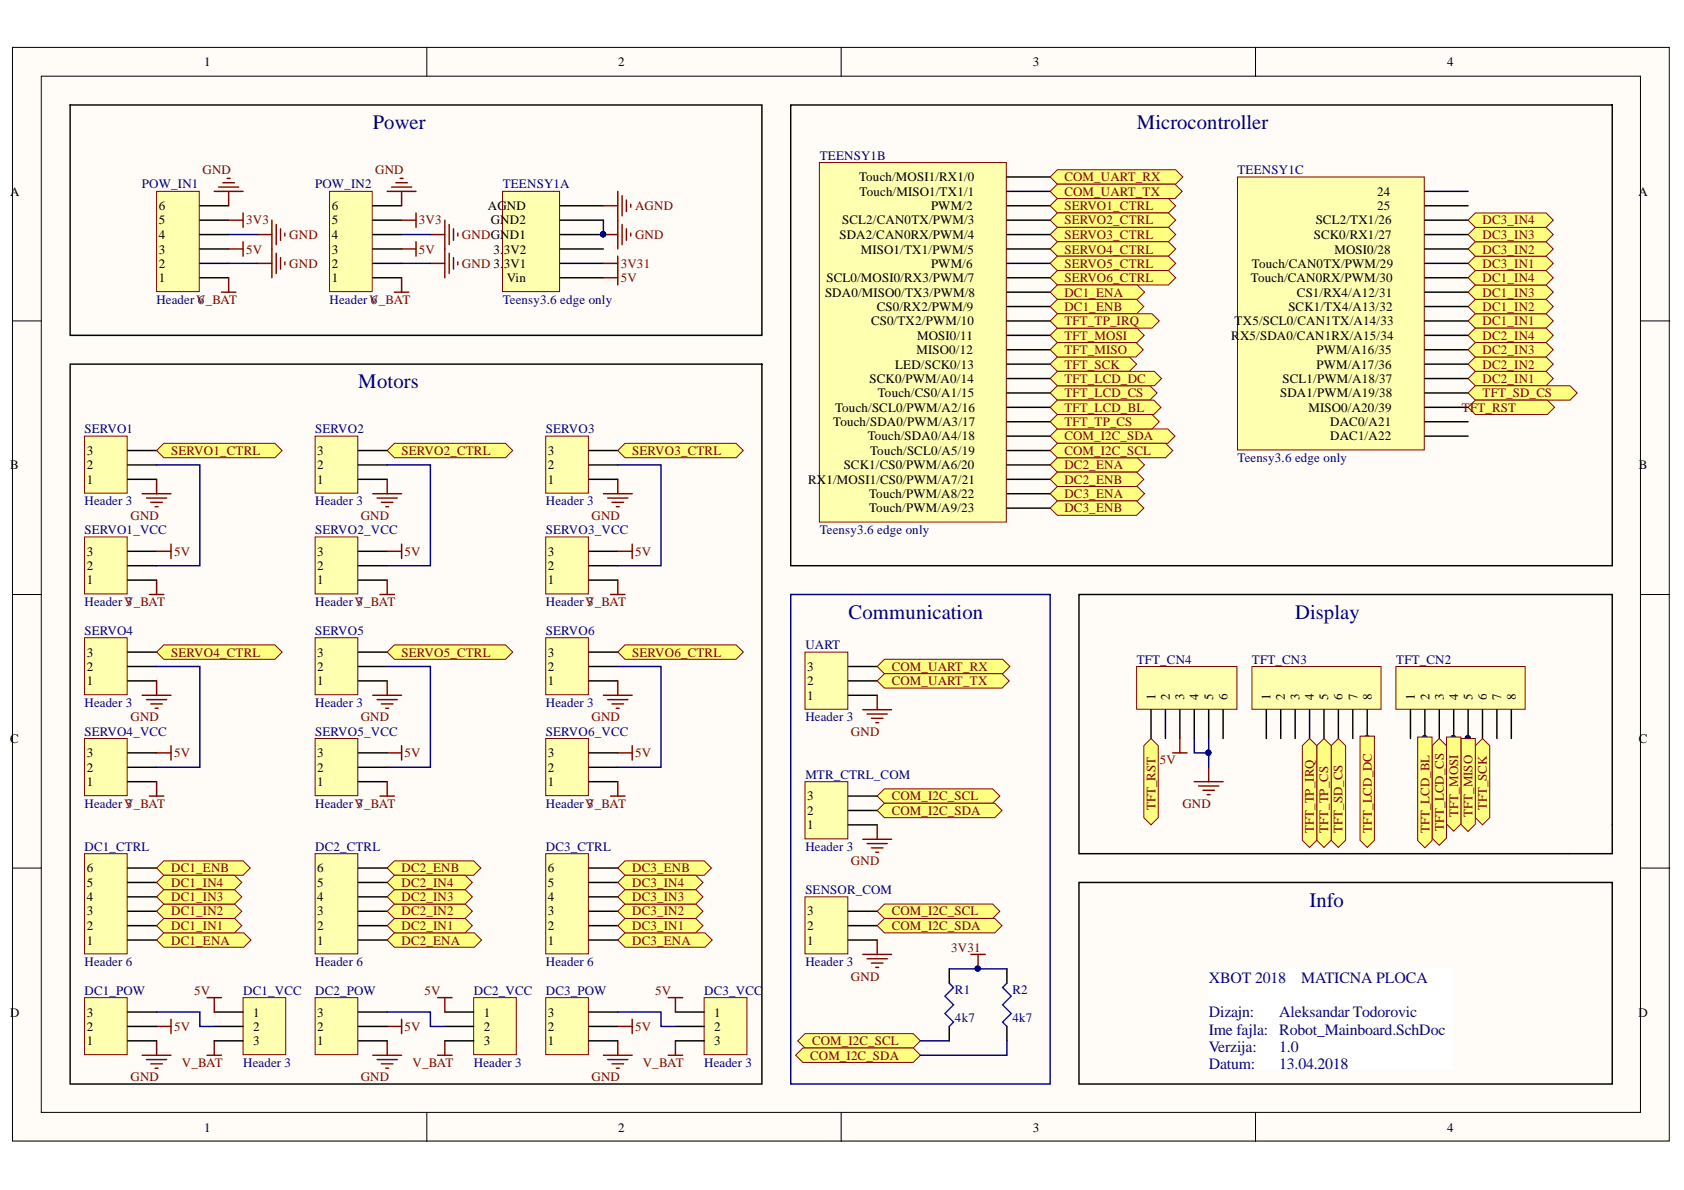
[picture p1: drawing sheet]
<svg xmlns="http://www.w3.org/2000/svg" width="297mm" height="210mm" viewBox="0 0 297 210" stroke-linecap="round" stroke-linejoin="round" font-family="sans-serif">
<g fill="#fffcf8" stroke="#000" stroke-width=".18">
<path d="M2.2 8.4h292.2v192.9h-292.2z"/>
<path d="M7.3 13.4h282.1v182.8h-282.1z"/>
</g>
<path d="M75.3 8.4v5M148.4 8.4v5M221.5 8.4v5M2.2 56.6h5.1M289.5 56.6h5M2.2 104.9h5.1M289.5 104.9h5M2.2 153.1h5.1M289.5 153.1h5M75.3 196.3v5.1M148.4 196.3v5.1M221.5 196.3v5.1" fill="none" stroke="#000" stroke-width=".18"/>
<path d="M144.5 28.7h33v63.4h-33z" fill="#ffffb0" stroke="#800000" stroke-width=".18"/>
<g fill="none" stroke="#000" stroke-width=".25">
<path d="M177.6 31.2h7.6M177.6 33.8h7.6M177.6 36.3h7.6M177.6 38.8h7.6M177.6 41.4h7.6M177.6 43.9h7.6M177.6 46.5h7.6M177.6 49h7.6M177.6 51.5h7.6M177.6 54.1h7.6M177.6 56.6h7.6M177.6 59.2h7.6"/>
<path d="M177.6 61.7h7.6M177.6 64.2h7.6M177.6 66.8h7.6M177.6 69.3h7.6M177.6 71.8h7.6M177.6 74.4h7.6M177.6 76.9h7.6M177.6 79.5h7.6M177.6 82h7.6M177.6 84.5h7.6M177.6 87.1h7.6M177.6 89.6h7.6"/>
</g>
<path d="M218.3 31.2h32.9v48.2h-32.9z" fill="#ffffb0" stroke="#800000" stroke-width=".18"/>
<g fill="none" stroke="#000" stroke-width=".25">
<path d="M251.3 33.8h7.7M251.3 36.3h7.7M251.3 38.8h7.7M251.3 41.4h7.7M251.3 43.9h7.7M251.3 46.5h7.7M251.3 49h7.7M251.3 51.5h7.7M251.3 54.1h7.7M251.3 56.6h7.7M251.3 59.2h7.7M251.3 61.7h7.7"/>
<path d="M251.3 64.2h7.7M251.3 66.8h7.7M251.3 69.3h7.7M251.3 71.8h7.7M251.3 74.4h7.7M251.3 76.9h7.7"/>
</g>
<path d="M88.6 33.8h10.1v17.6h-10.1z" fill="#ffffb0" stroke="#800000" stroke-width=".18"/>
<path d="M98.8 36.3h7.6M98.8 38.8h7.6M98.8 41.4h7.6M98.8 49h7.6M98.8 46.5h7.6M98.8 43.9h7.6" fill="none" stroke="#000" stroke-width=".25"/>
<circle cx="106.4" cy="41.3" r=".46" fill="#000080" stroke="#000080" stroke-width=".18"/>
<path d="M106.4 36.3h2.6M109 33.8v10.1M109.7 34.5v3.6M109.7 39.6v3.6M110.5 35.3v2M111.3 36v.5M106.4 41.4h2.6M110.5 40.4v2M111.3 41.1v.5" fill="none" stroke="#800000" stroke-width=".25"/>
<path d="M106.4 38.8v2.6" fill="none" stroke="#000080" stroke-width=".25"/>
<path d="M142 115h7.5v10.1h-7.5z" fill="#ffffb0" stroke="#800000" stroke-width=".18"/>
<path d="M149.6 117.6h5.1M149.6 122.6h5.1M149.6 120.1h5.1" fill="none" stroke="#000" stroke-width=".25"/>
<path d="M142 137.9h7.5v10.1h-7.5z" fill="#ffffb0" stroke="#800000" stroke-width=".18"/>
<path d="M149.6 145.5h5.1M149.6 143h5.1M149.6 140.4h5.1" fill="none" stroke="#000" stroke-width=".25"/>
<g fill="#ffff80" stroke="#800000" stroke-width=".18">
<path d="M154.7 117.6l1.3-1.3h20.9l1.2 1.3-1.2 1.2h-20.9z" fill-rule="evenodd"/>
<path d="M154.7 120.1l1.3-1.3h20.7l1.3 1.3-1.3 1.3h-20.7z" fill-rule="evenodd"/>
</g>
<path d="M152.2 125.2h5.1M152.9 125.9h3.6M153.7 126.7h2M154.5 127.5h.5M154.7 122.6v2.6M152.2 148h5.1M152.9 148.8h3.6M153.7 149.6h2M154.5 150.3h.5M154.7 145.5v2.5" fill="none" stroke="#800000" stroke-width=".25"/>
<g fill="#ffff80" stroke="#800000" stroke-width=".18">
<path d="M154.7 140.4l1.3-1.3h19.1l1.3 1.3-1.3 1.3h-19.1z" fill-rule="evenodd"/>
<path d="M154.7 143l1.3-1.3h19.5l1.2 1.3-1.2 1.2h-19.5z" fill-rule="evenodd"/>
</g>
<path d="M142 158.2h7.5v10.1h-7.5z" fill="#ffffb0" stroke="#800000" stroke-width=".18"/>
<path d="M149.6 165.8h5.1M149.6 163.3h5.1M149.6 160.7h5.1" fill="none" stroke="#000" stroke-width=".25"/>
<path d="M152.2 168.4h5.1M152.9 169.1h3.6M153.7 169.9h2M154.5 170.6h.5M154.7 165.8v2.6" fill="none" stroke="#800000" stroke-width=".25"/>
<g fill="#ffff80" stroke="#800000" stroke-width=".18">
<path d="M154.7 160.7l1.3-1.2h19.1l1.3 1.2-1.3 1.3h-19.1z" fill-rule="evenodd"/>
<path d="M154.7 163.3l1.3-1.3h19.5l1.2 1.3-1.2 1.2h-19.5z" fill-rule="evenodd"/>
</g>
<path d="M14.9 76.9h7.5v10.1h-7.5z" fill="#ffffb0" stroke="#800000" stroke-width=".18"/>
<path d="M22.5 79.5h5.1M22.5 84.5h5.1M22.5 82h5.1" fill="none" stroke="#000" stroke-width=".25"/>
<path d="M25.1 87.1h5.1M25.8 87.8h3.6M26.6 88.6h2M27.4 89.4h.5M27.6 84.5v2.6" fill="none" stroke="#800000" stroke-width=".25"/>
<path d="M27.6 79.5l1.3-1.3h19.6l1.3 1.3-1.3 1.2h-19.6z" fill-rule="evenodd" fill="#ffff80" stroke="#800000" stroke-width=".18"/>
<path d="M14.9 94.7h7.5v10.1h-7.5z" fill="#ffffb0" stroke="#800000" stroke-width=".18"/>
<path d="M22.5 99.8h5.1M22.5 97.2h5.1M22.5 102.3h5.1" fill="none" stroke="#000" stroke-width=".25"/>
<path d="M27.6 33.8h7.5v17.6h-7.5z" fill="#ffffb0" stroke="#800000" stroke-width=".18"/>
<path d="M35.2 38.8h5.1M35.2 36.3h5.1M35.2 49h5.1M35.2 46.5h5.1M35.2 43.9h5.1M35.2 41.4h5.1" fill="none" stroke="#000" stroke-width=".25"/>
<g fill="none" stroke="#800000" stroke-width=".25">
<path d="M37.8 33.8h5.1M38.6 33h3.5M39.3 32.2h2M40.1 31.5h.5M40.3 33.8v2.5M40.3 38.8h2.6M42.9 37.6v2.5M48 38.8v10.2M48.7 39.6v3.6M39.1 51.5h2.5M40.3 49v2.5M40.3 43.9h2.6"/>
<path d="M42.9 42.6v2.6M45.4 41.4h2.6M45.4 46.5h2.6M48.7 44.7v3.5M49.5 40.4v2M49.5 45.4v2.1M50.2 41.1v.5M50.2 46.2v.5M27.6 97.2h2.6M30.2 96v2.5M26.4 104.9h2.5M27.6 102.3v2.6"/>
</g>
<path d="M40.3 46.5h5.1M40.3 41.4h5.1M27.6 82h7.6v17.8h-7.6" fill="none" stroke="#000080" stroke-width=".25"/>
<path d="M55.6 76.9h7.5v10.1h-7.5z" fill="#ffffb0" stroke="#800000" stroke-width=".18"/>
<path d="M63.2 79.5h5.1M63.2 84.5h5.1M63.2 82h5.1" fill="none" stroke="#000" stroke-width=".25"/>
<path d="M65.8 87.1h5M66.5 87.8h3.6M67.3 88.6h2M68 89.4h.5M68.3 84.5v2.6" fill="none" stroke="#800000" stroke-width=".25"/>
<path d="M68.3 79.5l1.3-1.3h19.6l1.2 1.3-1.2 1.2h-19.6z" fill-rule="evenodd" fill="#ffff80" stroke="#800000" stroke-width=".18"/>
<path d="M55.6 94.7h7.5v10.1h-7.5z" fill="#ffffb0" stroke="#800000" stroke-width=".18"/>
<path d="M63.2 99.8h5.1M63.2 97.2h5.1M63.2 102.3h5.1" fill="none" stroke="#000" stroke-width=".25"/>
<path d="M68.3 97.2h2.5M70.8 96v2.5M67 104.9h2.6M68.3 102.3v2.6" fill="none" stroke="#800000" stroke-width=".25"/>
<path d="M68.3 82h7.6v17.8h-7.6" fill="none" stroke="#000080" stroke-width=".25"/>
<path d="M14.9 112.5h7.5v10h-7.5z" fill="#ffffb0" stroke="#800000" stroke-width=".18"/>
<path d="M22.5 117.6h5.1M22.5 115h5.1M22.5 120.1h5.1" fill="none" stroke="#000" stroke-width=".25"/>
<path d="M25.1 122.6h5.1M25.8 123.4h3.6M26.6 124.2h2M27.4 124.9h.5M27.6 120.1v2.5" fill="none" stroke="#800000" stroke-width=".25"/>
<path d="M27.6 115l1.3-1.2h19.6l1.3 1.2-1.3 1.3h-19.6z" fill-rule="evenodd" fill="#ffff80" stroke="#800000" stroke-width=".18"/>
<path d="M14.9 130.3h7.5v10h-7.5z" fill="#ffffb0" stroke="#800000" stroke-width=".18"/>
<path d="M22.5 137.9h5.1M22.5 135.3h5.1M22.5 132.8h5.1" fill="none" stroke="#000" stroke-width=".25"/>
<path d="M27.6 132.8h2.6M27.6 137.9v2.5M30.2 131.5v2.6M26.4 140.4h2.5" fill="none" stroke="#800000" stroke-width=".25"/>
<path d="M27.6 117.6h7.6v17.7h-7.6" fill="none" stroke="#000080" stroke-width=".25"/>
<path d="M96.3 76.9h7.5v10.1h-7.5z" fill="#ffffb0" stroke="#800000" stroke-width=".18"/>
<path d="M103.9 79.5h5.1M103.9 84.5h5.1M103.9 82h5.1" fill="none" stroke="#000" stroke-width=".25"/>
<path d="M106.4 87.1h5.1M107.2 87.8h3.5M108 88.6h2M108.7 89.4h.5M109 84.5v2.6" fill="none" stroke="#800000" stroke-width=".25"/>
<path d="M109 79.5l1.2-1.3h19.6l1.3 1.3-1.3 1.2h-19.6z" fill-rule="evenodd" fill="#ffff80" stroke="#800000" stroke-width=".18"/>
<path d="M96.3 94.7h7.5v10.1h-7.5z" fill="#ffffb0" stroke="#800000" stroke-width=".18"/>
<path d="M103.9 99.8h5.1M103.9 97.2h5.1M103.9 102.3h5.1" fill="none" stroke="#000" stroke-width=".25"/>
<path d="M109 97.2h2.5M111.5 96v2.5M107.7 104.9h2.5M109 102.3v2.6" fill="none" stroke="#800000" stroke-width=".25"/>
<path d="M109 82h7.6v17.8h-7.6" fill="none" stroke="#000080" stroke-width=".25"/>
<path d="M55.6 112.5h7.5v10h-7.5z" fill="#ffffb0" stroke="#800000" stroke-width=".18"/>
<path d="M63.2 117.6h5.1M63.2 115h5.1M63.2 120.1h5.1" fill="none" stroke="#000" stroke-width=".25"/>
<path d="M65.8 122.6h5M66.5 123.4h3.6M67.3 124.2h2M68 124.9h.5M68.3 120.1v2.5" fill="none" stroke="#800000" stroke-width=".25"/>
<path d="M68.3 115l1.3-1.2h19.6l1.2 1.2-1.2 1.3h-19.6z" fill-rule="evenodd" fill="#ffff80" stroke="#800000" stroke-width=".18"/>
<path d="M55.6 130.3h7.5v10h-7.5z" fill="#ffffb0" stroke="#800000" stroke-width=".18"/>
<path d="M63.2 137.9h5.1M63.2 135.3h5.1M63.2 132.8h5.1" fill="none" stroke="#000" stroke-width=".25"/>
<path d="M68.3 132.8h2.5M68.3 137.9v2.5M70.8 131.5v2.6M67 140.4h2.6" fill="none" stroke="#800000" stroke-width=".25"/>
<path d="M68.3 117.6h7.6v17.7h-7.6" fill="none" stroke="#000080" stroke-width=".25"/>
<path d="M96.3 112.5h7.5v10h-7.5z" fill="#ffffb0" stroke="#800000" stroke-width=".18"/>
<path d="M103.9 117.6h5.1M103.9 115h5.1M103.9 120.1h5.1" fill="none" stroke="#000" stroke-width=".25"/>
<path d="M106.4 122.6h5.1M107.2 123.4h3.5M108 124.2h2M108.7 124.9h.5M109 120.1v2.5" fill="none" stroke="#800000" stroke-width=".25"/>
<path d="M109 115l1.2-1.2h19.6l1.3 1.2-1.3 1.3h-19.6z" fill-rule="evenodd" fill="#ffff80" stroke="#800000" stroke-width=".18"/>
<path d="M96.3 130.3h7.5v10h-7.5z" fill="#ffffb0" stroke="#800000" stroke-width=".18"/>
<path d="M103.9 137.9h5.1M103.9 135.3h5.1M103.9 132.8h5.1" fill="none" stroke="#000" stroke-width=".25"/>
<path d="M109 132.8h2.5M109 137.9v2.5M111.5 131.5v2.6M107.7 140.4h2.5" fill="none" stroke="#800000" stroke-width=".25"/>
<path d="M109 117.6h7.6v17.7h-7.6" fill="none" stroke="#000080" stroke-width=".25"/>
<path d="M58.1 33.8h7.6v17.6h-7.6z" fill="#ffffb0" stroke="#800000" stroke-width=".18"/>
<path d="M65.8 38.8h5M65.8 36.3h5M65.8 49h5M65.8 46.5h5M65.8 43.9h5M65.8 41.4h5" fill="none" stroke="#000" stroke-width=".25"/>
<g fill="none" stroke="#800000" stroke-width=".25">
<path d="M68.3 33.8h5.1M69.1 33h3.5M69.8 32.2h2.1M70.6 31.5h.5M70.8 33.8v2.5M70.8 38.8h2.6M73.4 37.6v2.5M78.5 38.8v10.2M79.2 39.6v3.6M69.6 51.5h2.5M70.8 49v2.5M70.8 43.9h2.6"/>
<path d="M73.4 42.6v2.6M75.9 41.4h2.6M75.9 46.5h2.6M79.2 44.7v3.5M80 40.4v2M80 45.4v2.1M80.8 41.1v.5M80.8 46.2v.5"/>
</g>
<path d="M70.8 46.5h5.1M70.8 41.4h5.1" fill="none" stroke="#000080" stroke-width=".25"/>
<path d="M14.9 150.6h7.5v17.7h-7.5z" fill="#ffffb0" stroke="#800000" stroke-width=".18"/>
<path d="M22.5 158.2h5.1M22.5 155.7h5.1M22.5 153.1h5.1M22.5 165.8h5.1M22.5 163.3h5.1M22.5 160.7h5.1" fill="none" stroke="#000" stroke-width=".25"/>
<g fill="#ffff80" stroke="#800000" stroke-width=".18">
<path d="M27.6 165.8l1.3-1.3h14.1l1.3 1.3-1.3 1.3h-14.1z" fill-rule="evenodd"/>
<path d="M27.6 153.1l1.3-1.3h14l1.2 1.3-1.2 1.3h-14z" fill-rule="evenodd"/>
<path d="M27.6 163.3l1.3-1.3h12.5l1.2 1.3-1.2 1.2h-12.5z" fill-rule="evenodd"/>
<path d="M27.6 160.7l1.3-1.2h12.5l1.2 1.2-1.2 1.3h-12.5z" fill-rule="evenodd"/>
<path d="M27.6 158.2l1.3-1.3h12.5l1.2 1.3-1.2 1.3h-12.5z" fill-rule="evenodd"/>
<path d="M27.6 155.7l1.3-1.3h12.5l1.2 1.3-1.2 1.2h-12.5z" fill-rule="evenodd"/>
</g>
<path d="M30.2 179.8v2.5M25.1 186.1h5.1M25.8 186.9h3.6M26.6 187.7h2M27.4 188.4h.5M27.6 183.6v2.5M27.6 181.1h2.6M36.5 186.1h2.6M37.8 183.6v2.5" fill="none" stroke="#800000" stroke-width=".25"/>
<path d="M55.6 150.6h7.5v17.7h-7.5z" fill="#ffffb0" stroke="#800000" stroke-width=".18"/>
<path d="M63.2 158.2h5.1M63.2 155.7h5.1M63.2 153.1h5.1M63.2 165.8h5.1M63.2 163.3h5.1M63.2 160.7h5.1" fill="none" stroke="#000" stroke-width=".25"/>
<g fill="#ffff80" stroke="#800000" stroke-width=".18">
<path d="M68.3 165.8l1.3-1.3h14.1l1.2 1.3-1.2 1.3h-14.1z" fill-rule="evenodd"/>
<path d="M68.3 153.1l1.3-1.3h13.9l1.3 1.3-1.3 1.3h-13.9z" fill-rule="evenodd"/>
<path d="M68.3 163.3l1.3-1.3h12.4l1.3 1.3-1.3 1.2h-12.4z" fill-rule="evenodd"/>
<path d="M68.3 160.7l1.3-1.2h12.4l1.3 1.2-1.3 1.3h-12.4z" fill-rule="evenodd"/>
<path d="M68.3 158.2l1.3-1.3h12.4l1.3 1.3-1.3 1.3h-12.4z" fill-rule="evenodd"/>
<path d="M68.3 155.7l1.3-1.3h12.4l1.3 1.3-1.3 1.2h-12.4z" fill-rule="evenodd"/>
</g>
<path d="M96.3 150.6h7.5v17.7h-7.5z" fill="#ffffb0" stroke="#800000" stroke-width=".18"/>
<path d="M103.9 158.2h5.1M103.9 155.7h5.1M103.9 153.1h5.1M103.9 165.8h5.1M103.9 163.3h5.1M103.9 160.7h5.1" fill="none" stroke="#000" stroke-width=".25"/>
<g fill="#ffff80" stroke="#800000" stroke-width=".18">
<path d="M109 165.8l1.2-1.3h14.1l1.3 1.3-1.3 1.3h-14.1z" fill-rule="evenodd"/>
<path d="M109 153.1l1.2-1.3h14l1.3 1.3-1.3 1.3h-14z" fill-rule="evenodd"/>
<path d="M109 163.3l1.2-1.3h12.5l1.3 1.3-1.3 1.2h-12.5z" fill-rule="evenodd"/>
<path d="M109 160.7l1.2-1.2h12.5l1.3 1.2-1.3 1.3h-12.5z" fill-rule="evenodd"/>
<path d="M109 158.2l1.2-1.3h12.5l1.3 1.3-1.3 1.3h-12.5z" fill-rule="evenodd"/>
<path d="M109 155.7l1.2-1.3h12.5l1.3 1.3-1.3 1.2h-12.5z" fill-rule="evenodd"/>
<path d="M185.2 31.2l1.3-1.3h20.9l1.2 1.3-1.2 1.3h-20.9z" fill-rule="evenodd"/>
<path d="M185.2 33.8l1.3-1.3h20.7l1.3 1.3-1.3 1.2h-20.7z" fill-rule="evenodd"/>
<path d="M185.2 36.3l1.3-1.3h19.6l1.3 1.3-1.3 1.3h-19.6z" fill-rule="evenodd"/>
<path d="M185.2 38.8l1.3-1.2h19.6l1.3 1.2-1.3 1.3h-19.6z" fill-rule="evenodd"/>
<path d="M185.2 41.4l1.3-1.3h19.6l1.3 1.3-1.3 1.2h-19.6z" fill-rule="evenodd"/>
<path d="M185.2 43.9l1.3-1.3h19.6l1.3 1.3-1.3 1.3h-19.6z" fill-rule="evenodd"/>
<path d="M185.2 46.5l1.3-1.3h19.6l1.3 1.3-1.3 1.2h-19.6z" fill-rule="evenodd"/>
<path d="M185.2 49l1.3-1.3h19.6l1.3 1.3-1.3 1.3h-19.6z" fill-rule="evenodd"/>
<path d="M185.2 51.5l1.3-1.2h14.1l1.3 1.2-1.3 1.3h-14.1z" fill-rule="evenodd"/>
<path d="M185.2 54.1l1.3-1.3h14l1.3 1.3-1.3 1.2h-14z" fill-rule="evenodd"/>
<path d="M259 56.6l1.2-1.3h12.5l1.3 1.3-1.3 1.3h-12.5z" fill-rule="evenodd"/>
<path d="M259 54.1l1.2-1.3h12.5l1.3 1.3-1.3 1.2h-12.5z" fill-rule="evenodd"/>
<path d="M259 51.5l1.2-1.2h12.5l1.3 1.2-1.3 1.3h-12.5z" fill-rule="evenodd"/>
<path d="M259 49l1.2-1.3h12.5l1.3 1.3-1.3 1.3h-12.5z" fill-rule="evenodd"/>
<path d="M185.2 82l1.3-1.3h14.1l1.3 1.3-1.3 1.3h-14.1z" fill-rule="evenodd"/>
<path d="M185.2 84.5l1.3-1.2h14l1.3 1.2-1.3 1.3h-14z" fill-rule="evenodd"/>
<path d="M259 66.8l1.2-1.3h12.5l1.3 1.3-1.3 1.2h-12.5z" fill-rule="evenodd"/>
<path d="M259 64.2l1.2-1.2h12.5l1.3 1.2-1.3 1.3h-12.5z" fill-rule="evenodd"/>
<path d="M259 61.7l1.2-1.3h12.5l1.3 1.3-1.3 1.3h-12.5z" fill-rule="evenodd"/>
<path d="M259 59.2l1.2-1.3h12.5l1.3 1.3-1.3 1.2h-12.5z" fill-rule="evenodd"/>
<path d="M185.2 87.1l1.3-1.3h14.1l1.3 1.3-1.3 1.3h-14.1z" fill-rule="evenodd"/>
<path d="M185.2 89.6l1.3-1.2h14l1.3 1.2-1.3 1.3h-14z" fill-rule="evenodd"/>
<path d="M259 46.5l1.2-1.3h12.5l1.3 1.3-1.3 1.2h-12.5z" fill-rule="evenodd"/>
<path d="M259 43.9l1.2-1.3h12.5l1.3 1.3-1.3 1.3h-12.5z" fill-rule="evenodd"/>
<path d="M259 41.4l1.2-1.3h12.5l1.3 1.3-1.3 1.2h-12.5z" fill-rule="evenodd"/>
<path d="M259 38.8l1.2-1.2h12.5l1.3 1.2-1.3 1.3h-12.5z" fill-rule="evenodd"/>
<path d="M185.2 76.9l1.3-1.2h19.5l1.2 1.2-1.2 1.3h-19.5z" fill-rule="evenodd"/>
<path d="M185.2 79.5l1.3-1.3h19.1l1.3 1.3-1.3 1.2h-19.1z" fill-rule="evenodd"/>
<path d="M140.7 183.6l1.3-1.3h19.1l1.3 1.3-1.3 1.3h-19.1z" fill-rule="evenodd"/>
<path d="M140.3 186.1l1.3-1.2h19.5l1.3 1.2-1.3 1.3h-19.5z" fill-rule="evenodd"/>
</g>
<path d="M167.4 170.9v2.5M177.6 170.9v2.5M167.4 181.1v2.5M177.6 181.1v2.5" fill="none" stroke="#000" stroke-width=".25"/>
<path d="M167.4 173.4l.8 .8-1.5 1.5 1.5 1.5-1.5 1.6 1.5 1.5-.8 .8M177.6 173.4l-.8 .8 1.6 1.5-1.6 1.5 1.6 1.6-1.6 1.5 .8 .8" fill="none" stroke="#00f" stroke-width=".25"/>
<path d="M167.4 170.9h10.2" fill="none" stroke="#000080" stroke-width=".25"/>
<circle cx="172.5" cy="170.8" r=".46" fill="#000080" stroke="#000080" stroke-width=".18"/>
<path d="M106.4 49h2.6M109 47.7v2.6" fill="none" stroke="#800000" stroke-width=".25"/>
<path d="M246.2 117.6h22.8v7.5h-22.8z" fill="#ffffb0" stroke="#800000" stroke-width=".18"/>
<path d="M248.8 125.2v5.1M251.3 125.2v5.1M253.9 125.2v5.1M256.4 125.2v5.1M259 125.2v5.1M261.5 125.2v5.1M264 125.2v5.1M266.6 125.2v5.1" fill="none" stroke="#000" stroke-width=".25"/>
<g fill="#000080" stroke="#000080" stroke-width=".18">
<circle cx="251.3" cy="130.2" r=".46"/>
<circle cx="256.4" cy="130.2" r=".46"/>
<circle cx="258.9" cy="130.2" r=".46"/>
</g>
<path d="M220.8 117.6h22.8v7.5h-22.8z" fill="#ffffb0" stroke="#800000" stroke-width=".18"/>
<path d="M223.4 125.2v5.1M225.9 125.2v5.1M228.5 125.2v5.1M231 125.2v5.1M233.5 125.2v5.1M236.1 125.2v5.1M238.6 125.2v5.1M241.2 125.2v5.1" fill="none" stroke="#000" stroke-width=".25"/>
<circle cx="241.1" cy="130.2" r=".46" fill="#000080" stroke="#000080" stroke-width=".18"/>
<path d="M200.5 117.6h17.7v7.5h-17.7z" fill="#ffffb0" stroke="#800000" stroke-width=".18"/>
<path d="M203 125.2v5.1M205.6 125.2v5.1M208.1 125.2v5.1M210.7 125.2v5.1M213.2 125.2v5.1M215.7 125.2v5.1" fill="none" stroke="#000" stroke-width=".25"/>
<g fill="#ffff80" stroke="#800000" stroke-width=".18">
<path d="M260.2 131.5l1.3-1.2 1.3 1.2v12.7l-1.3 1.3-1.3-1.3z" fill-rule="evenodd"/>
<path d="M257.7 130.3h2.5v15.1l-1.2 1.3-1.3-1.3z" fill-rule="evenodd"/>
<path d="M255.1 130h2.6v15.3l-1.3 1.3-1.3-1.3z" fill-rule="evenodd"/>
<path d="M252.6 131.5l1.3-1.2 1.2 1.2v16.3l-1.2 1.3-1.3-1.3z" fill-rule="evenodd"/>
<path d="M250.1 130h2.5v18.3l-1.3 1.2-1.2-1.2z" fill-rule="evenodd"/>
<path d="M239.9 129.9h2.5v18.3l-1.2 1.3-1.3-1.3z" fill-rule="evenodd"/>
<path d="M234.8 131.5l1.3-1.2 1.2 1.2v16.7l-1.2 1.3-1.3-1.3z" fill-rule="evenodd"/>
<path d="M232.3 131.5l1.2-1.2 1.3 1.2v16.7l-1.3 1.3-1.2-1.3z" fill-rule="evenodd"/>
<path d="M229.7 131.5l1.3-1.2 1.3 1.2v16.7l-1.3 1.3-1.3-1.3z" fill-rule="evenodd"/>
<path d="M201.8 131.5l1.2-1.2 1.3 1.2v12.7l-1.3 1.3-1.2-1.3z" fill-rule="evenodd"/>
</g>
<path d="M206.8 132.8h2.6M208.1 130.3v2.5M210.7 137.9h5M211.4 138.6h3.6M212.2 139.4h2M213.2 135.3v2.6M212.9 140.2h.6" fill="none" stroke="#800000" stroke-width=".25"/>
<path d="M139.5 104.9h45.7v86.3h-45.7zM210.7 130.3v2.5h2.5M213.2 130.3v5" fill="none" stroke="#000080" stroke-width=".25"/>
<circle cx="213.1" cy="132.8" r=".47" fill="#000080" stroke="#000080" stroke-width=".18"/>
<path d="M12.4 18.5h122v40.7h-122zM12.4 64.2h122v127h-122zM284.4 145.5v-40.6h-94.1v45.7h86.5" fill="none" stroke="#000" stroke-width=".25"/>
<g fill="#ffff80" stroke="#800000" stroke-width=".18">
<path d="M185.2 64.2l1.3-1.2h12.7l1.3 1.2-1.3 1.3h-12.7z" fill-rule="evenodd"/>
<path d="M185.2 61.7l1.3-1.3h13.9l1.3 1.3-1.3 1.3h-13.9z" fill-rule="evenodd"/>
<path d="M185.2 59.2l1.3-1.3h14.1l1.2 1.3-1.2 1.2h-14.1z" fill-rule="evenodd"/>
<path d="M185.2 69.3l1.3-1.3h16.3l1.3 1.3-1.3 1.3h-16.3z" fill-rule="evenodd"/>
<path d="M185.2 71.8l1.3-1.2h17l1.3 1.2-1.3 1.3h-17z" fill-rule="evenodd"/>
<path d="M185.2 66.8l1.3-1.3h17.1l1.3 1.3-1.3 1.2h-17.1z" fill-rule="evenodd"/>
<path d="M185.2 74.4l1.3-1.3h16.7l1.3 1.3-1.3 1.3h-16.7z" fill-rule="evenodd"/>
<path d="M185.2 56.6l1.3-1.3h16.7l1.3 1.3-1.3 1.3h-16.7z" fill-rule="evenodd"/>
<path d="M259 69.3l1.2-1.3h16.7l1.3 1.3-1.3 1.3h-16.7z" fill-rule="evenodd"/>
</g>
<path d="M139.5 18.5h144.9v81.3h-144.9z" fill="none" stroke="#000" stroke-width=".25"/>
<path d="M42.9 176h7.5v10h-7.5z" fill="#ffffb0" stroke="#800000" stroke-width=".18"/>
<path d="M37.8 178.5h5.1M37.8 181.1h5.1M37.8 183.6h5.1" fill="none" stroke="#000" stroke-width=".25"/>
<path d="M36.5 176h2.6M37.8 176v2.5M70.8 179.8v2.5M65.8 186.1h5M66.5 186.9h3.6M67.3 187.7h2M68 188.4h.5M68.3 183.6v2.5M68.3 181.1h2.5M77.2 186.1h2.5M78.5 183.6v2.5" fill="none" stroke="#800000" stroke-width=".25"/>
<path d="M27.6 178.5h7.6v2.6h2.6" fill="none" stroke="#000080" stroke-width=".25"/>
<path d="M83.5 176h7.6v10h-7.6z" fill="#ffffb0" stroke="#800000" stroke-width=".18"/>
<path d="M78.5 178.5h5M78.5 181.1h5M78.5 183.6h5" fill="none" stroke="#000" stroke-width=".25"/>
<path d="M77.2 176h2.5M78.5 176v2.5M111.5 179.8v2.5M106.4 186.1h5.1M107.2 186.9h3.5M108 187.7h2M108.7 188.4h.5M109 183.6v2.5M109 181.1h2.5M117.9 186.1h2.5M119.1 183.6v2.5" fill="none" stroke="#800000" stroke-width=".25"/>
<path d="M68.3 178.5h7.6v2.6h2.6" fill="none" stroke="#000080" stroke-width=".25"/>
<path d="M124.2 176h7.5v10h-7.5z" fill="#ffffb0" stroke="#800000" stroke-width=".18"/>
<path d="M190.3 155.7h94.1v35.5h-94.1zM284.4 145.5v5.1h-7.6M119.1 178.5h5.1M119.1 181.1h5.1M119.1 183.6h5.1" fill="none" stroke="#000" stroke-width=".25"/>
<path d="M117.9 176h2.5M119.1 176v2.5" fill="none" stroke="#800000" stroke-width=".25"/>
<path d="M109 178.5h7.6v2.6h2.5M162.4 183.6h5M177.6 183.6v2.5h-15.2" fill="none" stroke="#000080" stroke-width=".25"/>
<path d="M213.2 170.9h43.1v17.7h-43.1z" fill="#fff" stroke="#fff" stroke-width=".18"/>
<path d="M14.9 176h7.5v10h-7.5z" fill="#ffffb0" stroke="#800000" stroke-width=".18"/>
<path d="M22.5 178.5h5.1M22.5 183.6h5.1M22.5 181.1h5.1" fill="none" stroke="#000" stroke-width=".25"/>
<path d="M55.6 176h7.5v10h-7.5z" fill="#ffffb0" stroke="#800000" stroke-width=".18"/>
<path d="M63.2 178.5h5.1M63.2 183.6h5.1M63.2 181.1h5.1" fill="none" stroke="#000" stroke-width=".25"/>
<path d="M96.3 176h7.5v10h-7.5z" fill="#ffffb0" stroke="#800000" stroke-width=".18"/>
<path d="M103.9 178.5h5.1M103.9 183.6h5.1M103.9 181.1h5.1" fill="none" stroke="#000" stroke-width=".25"/>
<path d="M106.4 46.5h2.6M109 45.2v2.5M171.3 168.4h2.5M172.5 168.4v2.5" fill="none" stroke="#800000" stroke-width=".25"/>
<circle cx="172.5" cy="170.8" r=".46" fill="#000080" stroke="#000080" stroke-width=".18"/>
<path d="M259 71.8l1.2-1.2h12.7l1.3 1.2-1.3 1.3h-12.7z" fill-rule="evenodd" fill="#ffff80" stroke="#800000" stroke-width=".18"/>
<g font-size="3.6" fill="#000080">
<text x="65.7" y="22.8">Power</text>
<text x="200.5" y="22.8">Microcontroller</text>
<text x="63.2" y="68.5">Motors</text>
<text x="149.7" y="109.1">Communication</text>
<text x="228.4" y="109.1">Display</text>
<text x="231" y="159.9">Info</text>
</g>
<g font-size="2.8" fill="#0c0087">
<text x="213.2" y="173.4">XBOT 2018</text>
<text x="229.5" y="173.4">MATICNA PLOCA</text>
<text x="213.2" y="179.5">Dizajn:</text>
<text x="225.6" y="179.5">Aleksandar Todorovic</text>
<text x="213.2" y="182.5">Ime fajla: Robot_Mainboard.SchDoc</text>
<text x="213.2" y="185.6">Verzija:</text>
<text x="225.6" y="185.6">1.0</text>
<text x="213.2" y="188.6">Datum:</text>
<text x="225.6" y="188.6">13.04.2018</text>
</g>
<g font-size="2.3">
<text x="36" y="11.7">1</text>
<text x="109.1" y="11.7">2</text>
<text x="182.2" y="11.7">3</text>
<text x="255.3" y="11.7">4</text>
<text x="1.8" y="34.5">A</text>
<text x="151.5" y="32">Touch/MOSI1/RX1/0</text>
<text x="151.6" y="34.5">Touch/MISO1/TX1/1</text>
<text x="242.9" y="34.5">24</text>
<text x="289" y="34.5">A</text>
<text x="28" y="39.6">5</text>
<text x="28" y="37">6</text>
<text x="58.5" y="39.6">5</text>
<text x="58.5" y="37">6</text>
<text x="86" y="37">AGND</text>
<text x="86.6" y="39.6">GND2</text>
<text x="148.6" y="39.6">SCL2/CAN0TX/PWM/3</text>
<text x="164.2" y="37">PWM/2</text>
<text x="232.1" y="39.6">SCL2/TX1/26</text>
<text x="242.9" y="37">25</text>
<text x="28" y="47.3">2</text>
<text x="28" y="44.7">3</text>
<text x="28" y="42.1">4</text>
<text x="58.5" y="47.3">2</text>
<text x="58.5" y="44.7">3</text>
<text x="58.5" y="42.1">4</text>
<text x="87.1" y="44.7">3.3V2</text>
<text x="148.1" y="42.1">SDA2/CAN0RX/PWM/4</text>
<text x="151.9" y="44.7">MISO1/TX1/PWM/5</text>
<text x="164.2" y="47.3">PWM/6</text>
<text x="220.8" y="47.3">Touch/CAN0TX/PWM/29</text>
<text x="231.7" y="42.1">SCK0/RX1/27</text>
<text x="235.4" y="44.7">MOSI0/28</text>
<text x="28" y="49.8">1</text>
<text x="58.5" y="49.8">1</text>
<text x="89.4" y="49.8">Vin</text>
<text x="145.5" y="52.3">SDA0/MISO0/TX3/PWM/8</text>
<text x="145.8" y="49.8">SCL0/MOSI0/RX3/PWM/7</text>
<text x="220.7" y="49.8">Touch/CAN0RX/PWM/30</text>
<text x="228.8" y="52.3">CS1/RX4/A12/31</text>
<text x="153.6" y="57.4">CS0/TX2/PWM/10</text>
<text x="154.7" y="54.9">CS0/RX2/PWM/9</text>
<text x="161.8" y="59.9">MOSI0/11</text>
<text x="217.2" y="59.9">RX5/SDA0/CAN1RX/A15/34</text>
<text x="217.8" y="57.4">TX5/SCL0/CAN1TX/A14/33</text>
<text x="227.2" y="54.9">SCK1/TX4/A13/32</text>
<text x="157.9" y="65">LED/SCK0/13</text>
<text x="161.7" y="62.5">MISO0/12</text>
<text x="232.2" y="62.5">PWM/A16/35</text>
<text x="232.2" y="65">PWM/A17/36</text>
<text x="153.4" y="67.6">SCK0/PWM/A0/14</text>
<text x="154.8" y="70.1">Touch/CS0/A1/15</text>
<text x="225.8" y="70.1">SDA1/PWM/A19/38</text>
<text x="226.2" y="67.6">SCL1/PWM/A18/37</text>
<text x="147" y="75.2">Touch/SDA0/PWM/A3/17</text>
<text x="147.3" y="72.6">Touch/SCL0/PWM/A2/16</text>
<text x="153.1" y="77.7">Touch/SDA0/A4/18</text>
<text x="230.8" y="72.6">MISO0/A20/39</text>
<text x="234.6" y="75.2">DAC0/A21</text>
<text x="234.6" y="77.7">DAC1/A22</text>
<text x="1.8" y="82.8">B</text>
<text x="15.3" y="82.8">2</text>
<text x="15.3" y="80.2">3</text>
<text x="55.9" y="82.8">2</text>
<text x="55.9" y="80.2">3</text>
<text x="96.6" y="82.8">2</text>
<text x="96.6" y="80.2">3</text>
<text x="148.8" y="82.8">SCK1/CS0/PWM/A6/20</text>
<text x="153.5" y="80.2">Touch/SCL0/A5/19</text>
<text x="289.1" y="82.8">B</text>
<text x="15.3" y="85.3">1</text>
<text x="55.9" y="85.3">1</text>
<text x="96.6" y="85.3">1</text>
<text x="142.6" y="85.3">RX1/MOSI1/CS0/PWM/A7/21</text>
<text x="153.3" y="87.8">Touch/PWM/A8/22</text>
<text x="153.3" y="90.4">Touch/PWM/A9/23</text>
<text x="15.3" y="100.5">2</text>
<text x="15.3" y="98">3</text>
<text x="55.9" y="100.5">2</text>
<text x="55.9" y="98">3</text>
<text x="96.6" y="100.5">2</text>
<text x="96.6" y="98">3</text>
<text x="15.3" y="103.1">1</text>
<text x="55.9" y="103.1">1</text>
<text x="96.6" y="103.1">1</text>
<text x="15.3" y="118.4">2</text>
<text x="15.3" y="115.8">3</text>
<text x="55.9" y="118.4">2</text>
<text x="55.9" y="115.8">3</text>
<text x="96.6" y="118.4">2</text>
<text x="96.6" y="115.8">3</text>
<text x="142.4" y="118.4">3</text>
<text x="15.3" y="120.9">1</text>
<text x="55.9" y="120.9">1</text>
<text x="96.6" y="120.9">1</text>
<text x="142.4" y="123.4">1</text>
<text x="142.4" y="120.9">2</text>
<text x="203.8" y="123.4" transform="rotate(-90 203.8 123.4)">1</text>
<text x="206.4" y="123.4" transform="rotate(-90 206.4 123.4)">2</text>
<text x="208.9" y="123.4" transform="rotate(-90 208.9 123.4)">3</text>
<text x="211.4" y="123.4" transform="rotate(-90 211.4 123.4)">4</text>
<text x="214" y="123.4" transform="rotate(-90 214 123.4)">5</text>
<text x="216.5" y="123.4" transform="rotate(-90 216.5 123.4)">6</text>
<text x="224.1" y="123.4" transform="rotate(-90 224.1 123.4)">1</text>
<text x="226.7" y="123.4" transform="rotate(-90 226.7 123.4)">2</text>
<text x="229.2" y="123.4" transform="rotate(-90 229.2 123.4)">3</text>
<text x="231.7" y="123.4" transform="rotate(-90 231.7 123.4)">4</text>
<text x="234.3" y="123.4" transform="rotate(-90 234.3 123.4)">5</text>
<text x="236.8" y="123.4" transform="rotate(-90 236.8 123.4)">6</text>
<text x="239.4" y="123.4" transform="rotate(-90 239.4 123.4)">7</text>
<text x="242" y="123.4" transform="rotate(-90 242 123.4)">8</text>
<text x="249.6" y="123.4" transform="rotate(-90 249.6 123.4)">1</text>
<text x="252.1" y="123.4" transform="rotate(-90 252.1 123.4)">2</text>
<text x="254.7" y="123.4" transform="rotate(-90 254.7 123.4)">3</text>
<text x="257.2" y="123.4" transform="rotate(-90 257.2 123.4)">4</text>
<text x="259.7" y="123.4" transform="rotate(-90 259.7 123.4)">5</text>
<text x="262.3" y="123.4" transform="rotate(-90 262.3 123.4)">6</text>
<text x="264.8" y="123.4" transform="rotate(-90 264.8 123.4)">7</text>
<text x="267.4" y="123.4" transform="rotate(-90 267.4 123.4)">8</text>
<text x="1.8" y="131">C</text>
<text x="289.1" y="131">C</text>
<text x="15.3" y="136.1">2</text>
<text x="15.3" y="133.6">3</text>
<text x="55.9" y="136.1">2</text>
<text x="55.9" y="133.6">3</text>
<text x="96.6" y="136.1">2</text>
<text x="96.6" y="133.6">3</text>
<text x="15.3" y="138.6">1</text>
<text x="55.9" y="138.6">1</text>
<text x="96.6" y="138.6">1</text>
<text x="142.4" y="143.7">2</text>
<text x="142.4" y="141.2">3</text>
<text x="142.4" y="146.3">1</text>
<text x="15.3" y="153.9">6</text>
<text x="55.9" y="153.9">6</text>
<text x="96.6" y="153.9">6</text>
<text x="15.3" y="161.5">3</text>
<text x="15.3" y="158.9">4</text>
<text x="15.3" y="156.4">5</text>
<text x="55.9" y="161.5">3</text>
<text x="55.9" y="158.9">4</text>
<text x="55.9" y="156.4">5</text>
<text x="96.6" y="161.5">3</text>
<text x="96.6" y="158.9">4</text>
<text x="96.6" y="156.4">5</text>
<text x="142.4" y="161.5">3</text>
<text x="15.3" y="166.6">1</text>
<text x="15.3" y="164.1">2</text>
<text x="55.9" y="166.6">1</text>
<text x="55.9" y="164.1">2</text>
<text x="96.6" y="166.6">1</text>
<text x="96.6" y="164.1">2</text>
<text x="142.4" y="166.6">1</text>
<text x="142.4" y="164.1">2</text>
<text x="1.8" y="179.3">D</text>
<text x="15.3" y="179.3">3</text>
<text x="44.7" y="179.3">1</text>
<text x="55.9" y="179.3">3</text>
<text x="85.4" y="179.3">1</text>
<text x="96.6" y="179.3">3</text>
<text x="126" y="179.3">1</text>
<text x="289" y="179.3">D</text>
<text x="15.3" y="184.4">1</text>
<text x="15.3" y="181.8">2</text>
<text x="44.7" y="181.8">2</text>
<text x="44.7" y="184.4">3</text>
<text x="55.9" y="184.4">1</text>
<text x="55.9" y="181.8">2</text>
<text x="85.4" y="181.8">2</text>
<text x="85.4" y="184.4">3</text>
<text x="96.6" y="184.4">1</text>
<text x="96.6" y="181.8">2</text>
<text x="126" y="181.8">2</text>
<text x="126" y="184.4">3</text>
<text x="36" y="199.6">1</text>
<text x="109.1" y="199.6">2</text>
<text x="182.2" y="199.6">3</text>
<text x="255.3" y="199.6">4</text>
</g>
<g font-size="2.3" fill="#000080">
<text x="144.6" y="28.2">TEENSY1B</text>
<text x="25" y="33.2">POW_IN1</text>
<text x="55.6" y="33.2">POW_IN2</text>
<text x="88.7" y="33.2">TEENSY1A</text>
<text x="218.3" y="30.7">TEENSY1C</text>
<text x="27.6" y="53.6">Header 6</text>
<text x="58.1" y="53.6">Header 6</text>
<text x="88.7" y="53.6">Teensy3.6 edge only</text>
<text x="14.9" y="76.4">SERVO1</text>
<text x="55.6" y="76.4">SERVO2</text>
<text x="96.3" y="76.4">SERVO3</text>
<text x="218.3" y="81.5">Teensy3.6 edge only</text>
<text x="14.9" y="89.1">Header 3</text>
<text x="55.6" y="89.1">Header 3</text>
<text x="96.3" y="89.1">Header 3</text>
<text x="14.9" y="94.2">SERVO1_VCC</text>
<text x="55.6" y="94.2">SERVO2_VCC</text>
<text x="96.3" y="94.2">SERVO3_VCC</text>
<text x="144.6" y="94.2">Teensy3.6 edge only</text>
<text x="14.9" y="106.9">Header 3</text>
<text x="55.6" y="106.9">Header 3</text>
<text x="96.3" y="106.9">Header 3</text>
<text x="14.9" y="112">SERVO4</text>
<text x="55.6" y="112">SERVO5</text>
<text x="96.3" y="112">SERVO6</text>
<text x="142.1" y="114.6">UART</text>
<text x="200.5" y="117.1">TFT_CN4</text>
<text x="220.8" y="117.1">TFT_CN3</text>
<text x="246.3" y="117.1">TFT_CN2</text>
<text x="14.9" y="124.7">Header 3</text>
<text x="55.6" y="124.7">Header 3</text>
<text x="96.3" y="124.7">Header 3</text>
<text x="14.9" y="129.8">SERVO4_VCC</text>
<text x="55.6" y="129.8">SERVO5_VCC</text>
<text x="96.3" y="129.8">SERVO6_VCC</text>
<text x="142.1" y="127.2">Header 3</text>
<text x="142.1" y="137.4">MTR_CTRL_COM</text>
<text x="14.9" y="142.4">Header 3</text>
<text x="55.6" y="142.4">Header 3</text>
<text x="96.3" y="142.4">Header 3</text>
<text x="14.9" y="150.1">DC1_CTRL</text>
<text x="55.6" y="150.1">DC2_CTRL</text>
<text x="96.3" y="150.1">DC3_CTRL</text>
<text x="142.1" y="150.1">Header 3</text>
<text x="142.1" y="157.7">SENSOR_COM</text>
<text x="14.9" y="170.4">Header 6</text>
<text x="55.6" y="170.4">Header 6</text>
<text x="96.3" y="170.4">Header 6</text>
<text x="142.1" y="170.4">Header 3</text>
<text x="14.9" y="175.5">DC1_POW</text>
<text x="42.9" y="175.5">DC1_VCC</text>
<text x="55.6" y="175.5">DC2_POW</text>
<text x="83.6" y="175.5">DC2_VCC</text>
<text x="96.3" y="175.5">DC3_POW</text>
<text x="124.2" y="175.5">DC3_VCC</text>
<text x="168.4" y="175.2">R1</text>
<text x="178.6" y="175.2">R2</text>
<text x="168.4" y="180.3">4k7</text>
<text x="178.6" y="180.3">4k7</text>
<text x="42.9" y="188.2">Header 3</text>
<text x="83.6" y="188.2">Header 3</text>
<text x="124.2" y="188.2">Header 3</text>
</g>
<g font-size="2.3" fill="#800000">
<text x="35.7" y="30.7">GND</text>
<text x="66.2" y="30.7">GND</text>
<text x="187.7" y="32">COM_UART_RX</text>
<text x="187.7" y="34.5">COM_UART_TX</text>
<text x="43.4" y="39.6">3V3</text>
<text x="73.9" y="39.6">3V3</text>
<text x="112" y="37">AGND</text>
<text x="187.7" y="37">SERVO1_CTRL</text>
<text x="187.7" y="39.6">SERVO2_CTRL</text>
<text x="261.5" y="39.6">DC3_IN4</text>
<text x="43.4" y="44.7">5V</text>
<text x="51" y="42.1">GND</text>
<text x="51" y="47.3">GND</text>
<text x="73.9" y="44.7">5V</text>
<text x="81.5" y="42.1">GNDGND1</text>
<text x="81.5" y="47.3">GND 3.3V1</text>
<text x="109.5" y="47.3">3V31</text>
<text x="112" y="42.1">GND</text>
<text x="187.7" y="42.1">SERVO3_CTRL</text>
<text x="187.7" y="44.7">SERVO4_CTRL</text>
<text x="187.7" y="47.3">SERVO5_CTRL</text>
<text x="261.5" y="47.3">DC3_IN1</text>
<text x="261.5" y="44.7">DC3_IN2</text>
<text x="261.5" y="42.1">DC3_IN3</text>
<text x="34.6" y="53.6">V_BAT</text>
<text x="65.1" y="53.6">V_BAT</text>
<text x="109.5" y="49.8">5V</text>
<text x="187.7" y="49.8">SERVO6_CTRL</text>
<text x="187.7" y="52.3">DC1_ENA</text>
<text x="261.5" y="52.3">DC1_IN3</text>
<text x="261.5" y="49.8">DC1_IN4</text>
<text x="187.7" y="54.9">DC1_ENB</text>
<text x="187.7" y="59.9">TFT_MOSI</text>
<text x="187.7" y="57.4">TFT_TP_IRQ</text>
<text x="261.5" y="57.4">DC1_IN1</text>
<text x="261.5" y="54.9">DC1_IN2</text>
<text x="261.5" y="59.9">DC2_IN4</text>
<text x="187.7" y="65">TFT_SCK</text>
<text x="187.7" y="62.5">TFT_MISO</text>
<text x="261.5" y="65">DC2_IN2</text>
<text x="261.5" y="62.5">DC2_IN3</text>
<text x="187.7" y="70.1">TFT_LCD_CS</text>
<text x="187.7" y="67.6">TFT_LCD_DC</text>
<text x="261.5" y="67.6">DC2_IN1</text>
<text x="261.5" y="70.1">TFT_SD_CS</text>
<text x="187.7" y="77.7">COM_I2C_SDA</text>
<text x="187.7" y="72.6">TFT_LCD_BL</text>
<text x="187.7" y="75.2">TFT_TP_CS</text>
<text x="257.9" y="72.6">TFT_RST</text>
<text x="30.2" y="80.2">SERVO1_CTRL</text>
<text x="70.8" y="80.2">SERVO2_CTRL</text>
<text x="111.5" y="80.2">SERVO3_CTRL</text>
<text x="187.7" y="82.8">DC2_ENA</text>
<text x="187.7" y="80.2">COM_I2C_SCL</text>
<text x="187.7" y="85.3">DC2_ENB</text>
<text x="187.7" y="87.8">DC3_ENA</text>
<text x="23" y="91.6">GND</text>
<text x="63.6" y="91.6">GND</text>
<text x="104.3" y="91.6">GND</text>
<text x="187.7" y="90.4">DC3_ENB</text>
<text x="30.7" y="98">5V</text>
<text x="71.3" y="98">5V</text>
<text x="112" y="98">5V</text>
<text x="21.9" y="106.9">V_BAT</text>
<text x="62.5" y="106.9">V_BAT</text>
<text x="103.2" y="106.9">V_BAT</text>
<text x="30.2" y="115.8">SERVO4_CTRL</text>
<text x="70.8" y="115.8">SERVO5_CTRL</text>
<text x="111.5" y="115.8">SERVO6_CTRL</text>
<text x="157.3" y="118.4">COM_UART_RX</text>
<text x="157.3" y="120.9">COM_UART_TX</text>
<text x="23" y="127.2">GND</text>
<text x="63.6" y="127.2">GND</text>
<text x="104.3" y="127.2">GND</text>
<text x="150.1" y="129.8">GND</text>
<text x="30.7" y="133.6">5V</text>
<text x="71.3" y="133.6">5V</text>
<text x="112" y="133.6">5V</text>
<text x="204.6" y="134.8">5V</text>
<text x="21.9" y="142.4">V_BAT</text>
<text x="62.5" y="142.4">V_BAT</text>
<text x="103.2" y="142.4">V_BAT</text>
<text x="157.3" y="141.2">COM_I2C_SCL</text>
<text x="157.3" y="143.7">COM_I2C_SDA</text>
<text x="203.8" y="143" transform="rotate(-90 203.8 143)">TFT_RST</text>
<text x="208.6" y="142.4">GND</text>
<text x="262.3" y="143" transform="rotate(-90 262.3 143)">TFT_SCK</text>
<text x="231.7" y="146.9" transform="rotate(-90 231.7 146.9)">TFT_TP_IRQ</text>
<text x="234.3" y="146.9" transform="rotate(-90 234.3 146.9)">TFT_TP_CS</text>
<text x="236.8" y="146.9" transform="rotate(-90 236.8 146.9)">TFT_SD_CS</text>
<text x="242" y="146.9" transform="rotate(-90 242 146.9)">TFT_LCD_DC</text>
<text x="252.1" y="147" transform="rotate(-90 252.1 147)">TFT_LCD_BL</text>
<text x="254.7" y="146.6" transform="rotate(-90 254.7 146.6)">TFT_LCD_CS</text>
<text x="257.2" y="144.1" transform="rotate(-90 257.2 144.1)">TFT_MOSI</text>
<text x="259.7" y="144.1" transform="rotate(-90 259.7 144.1)">TFT_MISO</text>
<text x="30.2" y="153.9">DC1_ENB</text>
<text x="70.8" y="153.9">DC2_ENB</text>
<text x="111.5" y="153.9">DC3_ENB</text>
<text x="150.1" y="152.6">GND</text>
<text x="30.2" y="161.5">DC1_IN2</text>
<text x="30.2" y="158.9">DC1_IN3</text>
<text x="30.2" y="156.4">DC1_IN4</text>
<text x="70.8" y="161.5">DC2_IN2</text>
<text x="70.8" y="158.9">DC2_IN3</text>
<text x="70.8" y="156.4">DC2_IN4</text>
<text x="111.5" y="161.5">DC3_IN2</text>
<text x="111.5" y="158.9">DC3_IN3</text>
<text x="111.5" y="156.4">DC3_IN4</text>
<text x="157.3" y="161.5">COM_I2C_SCL</text>
<text x="30.2" y="166.6">DC1_ENA</text>
<text x="30.2" y="164.1">DC1_IN1</text>
<text x="70.8" y="166.6">DC2_ENA</text>
<text x="70.8" y="164.1">DC2_IN1</text>
<text x="111.5" y="166.6">DC3_ENA</text>
<text x="111.5" y="164.1">DC3_IN1</text>
<text x="157.3" y="164.1">COM_I2C_SDA</text>
<text x="167.8" y="167.9">3V31</text>
<text x="150.1" y="173">GND</text>
<text x="34.3" y="175.5">5V</text>
<text x="74.9" y="175.5">5V</text>
<text x="115.6" y="175.5">5V</text>
<text x="30.7" y="181.8">5V</text>
<text x="71.3" y="181.8">5V</text>
<text x="112" y="181.8">5V</text>
<text x="143.2" y="184.4">COM_I2C_SCL</text>
<text x="23" y="190.7">GND</text>
<text x="32.1" y="188.2">V_BAT</text>
<text x="63.6" y="190.7">GND</text>
<text x="72.8" y="188.2">V_BAT</text>
<text x="104.3" y="190.7">GND</text>
<text x="113.4" y="188.2">V_BAT</text>
<text x="142.9" y="186.9">COM_I2C_SDA</text>
</g>
</svg>
